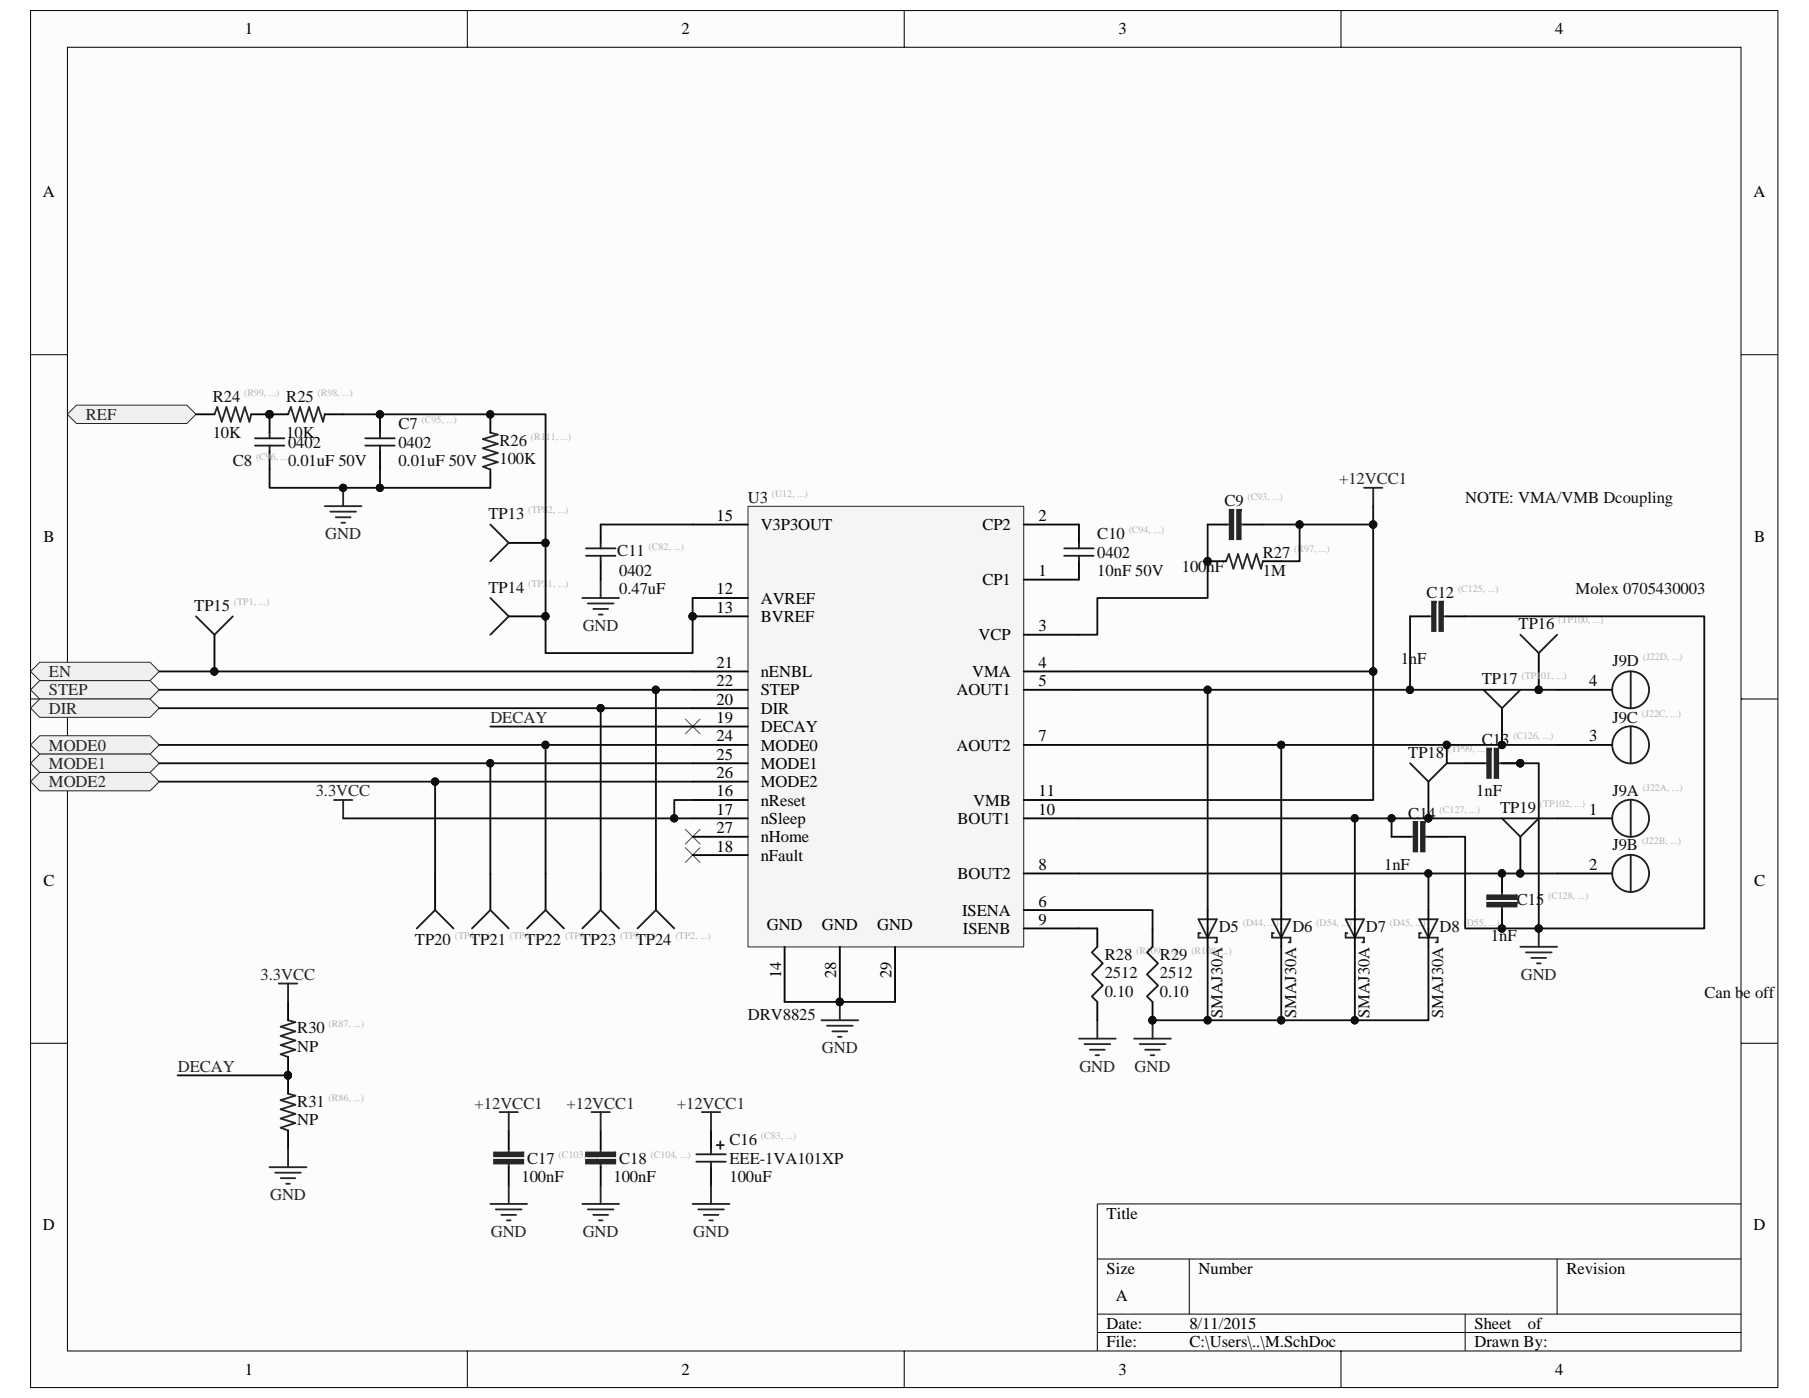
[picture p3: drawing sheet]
<svg xmlns="http://www.w3.org/2000/svg" width="279mm" height="216mm" viewBox="0 0 279 216" stroke-linecap="round" stroke-linejoin="round" font-family="sans-serif">
<path d="M4.7 1.7h269.9v212.6h-269.9z" fill="#fcfcfc"/>
<path d="M4.7 1.6h269.9v212.7h-269.9z" fill="none" stroke="#000" stroke-width=".15"/>
<path d="M10.4 7.3h258.5v201.3h-258.5z" fill="#fcfcfc"/>
<g fill="none" stroke="#000" stroke-width=".15">
<path d="M10.4 7.3h258.5v201.3h-258.5zM72.2 1.6v5.7M139.7 1.6v5.7M207.1 1.6v5.7M4.7 54.8h5.7M268.9 54.8h5.7M4.7 107.9h5.7M268.9 107.9h5.7M4.7 161.1h5.7M268.9 161.1h5.7M169.5 194.4h99.4M183.7 194.4v8.5"/>
<path d="M240.5 194.4v8.5M268.9 185.9h-99.4v22.7M72.2 208.6v5.7M139.7 208.6v5.7M169.5 202.9h99.4M169.5 205.8h99.4M207.1 208.6v5.7M226.3 202.9v5.7"/>
</g>
<g fill="none" stroke="#262626" stroke-width=".28">
<path d="M89.9 92.4h5.7M90.8 93.2h4M91.6 94h2.3M92.5 94.9h.6M92.8 89.5v2.9M51.6 123.5h2.8M53 123.5v2.9M126.9 157.6h5.6M127.7 158.4h4M128.6 159.3h2.3M129.7 154.7v2.9M169.5 157.6v2.8"/>
<path d="M178 157.6v2.8M129.4 160.1h.6M166.6 160.4h5.7M167.5 161.2h4M168.3 162.1h2.3M169.2 163h.6M175.2 160.4h5.6M176 161.2h4M176.9 162.1h2.2M177.7 163h.6"/>
</g>
<g fill="#0e0e0e" stroke="#0e0e0e" stroke-width=".15">
<circle cx="129.7" cy="154.7" r=".56"/>
<circle cx="178" cy="157.6" r=".56"/>
</g>
<path d="M240.5 115h8.5M240.5 106.5h8.5M240.5 126.4h8.5M240.5 134.9h8.5" fill="none" stroke="#000" stroke-width=".28"/>
<g fill="none" stroke="#1c1c1c" stroke-width=".28">
<path d="M251.9 103.7v5.7M251.9 112.2v5.7M251.9 123.5v5.7M251.9 132.1v5.6"/>
<circle cx="251.8" cy="115" r="2.86"/>
<circle cx="251.8" cy="106.5" r="2.85"/>
<circle cx="251.8" cy="126.4" r="2.86"/>
<circle cx="251.8" cy="134.9" r="2.86"/>
</g>
<path d="M105.9 111.1l2.2 2.2M108.1 111.1l-2.2 2.2M105.9 130.9l2.2 2.3M105.9 128.1l2.2 2.2M108.1 130.9l-2.2 2.3M108.1 128.1l-2.2 2.2" fill="none" stroke="#4c4c4c" stroke-width=".15"/>
<g fill="#f0f0f0" stroke="#262626" stroke-width=".15">
<path d="M10.4 64l1.4-1.4h17.1l1.4 1.4-1.4 1.4h-17.1z" fill-rule="evenodd"/>
<path d="M6.1 102.3h17.1l1.4 1.4-1.4 1.4h-17.1l-1.4-1.4z" fill-rule="evenodd"/>
<path d="M6.1 105.1h17.1l1.4 1.4-1.4 1.4h-17.1l-1.4-1.4z" fill-rule="evenodd"/>
<path d="M6.1 108h17.1l1.4 1.4-1.4 1.4h-17.1l-1.4-1.4z" fill-rule="evenodd"/>
<path d="M6.1 113.6h17.1l1.4 1.4-1.4 1.5h-17.1l-1.4-1.5z" fill-rule="evenodd"/>
<path d="M6.1 116.5h17.1l1.4 1.4-1.4 1.4h-17.1l-1.4-1.4z" fill-rule="evenodd"/>
<path d="M6.1 119.3h17.1l1.4 1.4-1.4 1.4h-17.1l-1.4-1.4z" fill-rule="evenodd"/>
</g>
<g fill="none" stroke="#262626" stroke-width=".28">
<path d="M210.7 75.3h2.8M212.1 75.3v2.9M189.4 81h.5M191.6 81h.6M195.1 86.7l-.3 1.1-.7-2.2-.8 2.2-.7-2.2-.7 2.2-.7-2.2-.7 2.2-.7-2.2-.4 1.1M220.6 95.2h.6M222.9 95.2h.6M229.1 117.9h.6M231.4 117.9h.6M217.8 129.2h.5M220 129.2h.6M232 137.7v.6"/>
<path d="M232 140v.5M185.1 142h2.8l-1.4 2.8zM185.4 144.1h-.3v.7h2.8v.7h-.2M196.5 142h2.8l-1.4 2.8zM196.7 144.1h-.2v.7h2.8v.7h-.3M207.8 142h2.9l-1.4 2.8zM208.1 144.1h-.3v.7h2.9v.7h-.3M219.2 142h2.8l-1.4 2.8zM219.5 144.1h-.3v.7h2.8v.7h-.2M234.8 146.2h5.7M235.7 147.1h3.9M236.5 147.9h2.3"/>
<path d="M237.4 148.8h.6M237.7 143.4v2.8"/>
</g>
<g fill="none" stroke="#000" stroke-width=".28">
<path d="M33.1 98v5.7M78.6 83.8h5.7M78.6 95.2h5.7M92.8 81v2.8M92.8 86.7v2.8M166.6 81v2.8M166.6 86.7v2.8M186.5 86.7h2.9M186.5 81h2.9M192.2 81h2.9M195.1 86.7h2.8M217.8 95.2h2.8"/>
<path d="M223.5 95.2h2.8M226.3 117.9h2.8M232 109.4v5.6M232 117.9h2.8M237.7 100.9v5.6M67.2 134.9v5.6M75.7 134.9v5.6M84.3 134.9v5.6M92.8 134.9v5.6M101.3 134.9v5.6M214.9 129.2h2.9M220.6 120.7v5.7"/>
<path d="M220.6 129.2h2.9M232 134.9v2.8M234.8 129.2v5.7M169.5 143.4v2.8M169.5 154.7v2.9M178 143.4v2.8M178 154.7v2.9M186.5 140.5v5.7M197.9 140.5v5.7M209.3 140.5v5.7M220.6 140.5v5.7M232 140.5v2.9"/>
</g>
<g fill="none" stroke="#1c1c1c" stroke-width=".28">
<path d="M36 95.2l-2.9 2.8-2.8-2.8M75.7 81l2.9 2.8-2.9 2.9M75.7 92.4l2.9 2.8-2.9 2.8M90.5 85.8h4.6M90.5 84.7h4.6M92.8 83.8v.9M92.8 85.8v.9M164.4 85.8h4.5M164.4 84.7h4.5M166.6 83.8v.9M166.6 85.8v.9M240.5 98l-2.8 2.9-2.9-2.9"/>
<path d="M223.5 117.9l-2.9 2.8-2.8-2.8M234.8 106.5l-2.8 2.9-2.9-2.9M237.7 126.4l-2.9 2.8-2.8-2.8M70 143.4l-2.8-2.9-2.8 2.9M78.6 143.4l-2.9-2.9-2.8 2.9M87.1 143.4l-2.8-2.9-2.9 2.9M95.6 143.4l-2.8-2.9-2.9 2.9M104.1 143.4l-2.8-2.9-2.8 2.9M169.5 146.2l-.9 .9 1.7 1.7-1.7 1.7 1.7 1.7-1.7 1.7 .9 .8M178 146.2l-.9 .9 1.8 1.7-1.8 1.7 1.8 1.7-1.8 1.7 .9 .8"/>
</g>
<g fill="#0e0e0e" stroke="#0e0e0e" stroke-width=".15">
<circle cx="84.2" cy="83.8" r=".56"/>
<circle cx="33.1" cy="103.7" r=".56"/>
<circle cx="237.6" cy="143.4" r=".56"/>
<circle cx="186.5" cy="86.7" r=".57"/>
<circle cx="178" cy="157.6" r=".56"/>
<circle cx="84.2" cy="95.2" r=".56"/>
<circle cx="237.6" cy="106.5" r=".57"/>
<circle cx="232" cy="115" r=".56"/>
<circle cx="234.8" cy="134.9" r=".55"/>
<circle cx="220.6" cy="126.4" r=".55"/>
<circle cx="234.8" cy="117.9" r=".56"/>
<circle cx="232" cy="143.4" r=".55"/>
<circle cx="232" cy="134.9" r=".55"/>
</g>
<g fill="#262626" stroke="#262626" stroke-width=".28">
<path d="M191.1 78.7v4.6h.5v-4.6z" fill-rule="evenodd"/>
<path d="M189.9 78.7v4.6h.6v-4.6z" fill-rule="evenodd"/>
<path d="M222.3 92.9v4.6h.6v-4.6z" fill-rule="evenodd"/>
<path d="M221.2 92.9v4.6h.5v-4.6z" fill-rule="evenodd"/>
<path d="M230.8 115.6v4.5h.6v-4.5z" fill-rule="evenodd"/>
<path d="M229.7 115.6v4.5h.6v-4.5z" fill-rule="evenodd"/>
<path d="M219.5 126.9v4.6h.5v-4.6z" fill-rule="evenodd"/>
<path d="M218.3 126.9v4.6h.6v-4.6z" fill-rule="evenodd"/>
<path d="M229.7 138.3v.6h4.5v-.6z" fill-rule="evenodd"/>
<path d="M229.7 139.4v.6h4.5v-.6z" fill-rule="evenodd"/>
</g>
<path d="M115.5 78.2h42.6v68h-42.6z" fill="#f5f5f5"/>
<path d="M115.5 78.2h42.6v68h-42.6z" fill="none" stroke="#262626" stroke-width=".15"/>
<g fill="none" stroke="#000" stroke-width=".28">
<path d="M30.3 64h2.8M38.8 64h5.7M41.6 64v2.8M41.6 69.7v2.8M50.2 64h2.8M58.7 64v2.8M58.7 69.7v2.8M75.7 64v2.8M75.7 72.5v2.8M107 81h8.5M107 92.4h8.5M107 95.2h8.5"/>
<path d="M158.1 89.5h8.5M158.1 81h8.5M158.1 98h8.5M107 103.7h8.5M107 106.5h8.5M107 115h8.5M107 112.2h8.5M107 109.4h8.5M107 117.9h8.5M158.1 103.7h8.5M158.1 106.5h8.5M158.1 115h8.5"/>
<path d="M107 126.4h8.5M107 123.5h8.5M107 132.1h8.5M107 120.7h8.5M107 129.2h8.5M158.1 134.9h8.5M158.1 126.4h8.5M158.1 123.5h8.5M44.5 154.7v2.9M121.2 146.2v8.5M129.7 146.2v8.5M138.2 146.2v8.5"/>
<path d="M158.1 140.5h8.5M158.1 143.4h8.5M44.5 163.2v5.7M44.5 174.6v2.8M78.6 174.6v2.8M92.8 174.6v2.8M109.8 174.6v2.8M78.6 180.3v2.8M92.8 180.3v2.8M109.8 180.3v2.8"/>
</g>
<g fill="#0e0e0e" stroke="#0e0e0e" stroke-width=".15">
<circle cx="107" cy="95.2" r=".57"/>
<circle cx="129.7" cy="154.7" r=".56"/>
<circle cx="44.5" cy="166.1" r=".56"/>
<circle cx="53" cy="75.3" r=".56"/>
<circle cx="41.6" cy="64" r=".56"/>
<circle cx="58.7" cy="64" r=".56"/>
<circle cx="75.7" cy="64" r=".55"/>
<circle cx="200.7" cy="81" r=".57"/>
<circle cx="212.1" cy="81" r=".57"/>
<circle cx="212.1" cy="103.7" r=".57"/>
<circle cx="67.2" cy="120.7" r=".56"/>
<circle cx="75.7" cy="117.9" r=".56"/>
<circle cx="84.2" cy="115" r=".56"/>
<circle cx="92.8" cy="109.4" r=".57"/>
<circle cx="101.3" cy="106.5" r=".56"/>
<circle cx="104.1" cy="126.4" r=".56"/>
<circle cx="223.4" cy="115" r=".57"/>
<circle cx="214.9" cy="126.4" r=".56"/>
<circle cx="217.7" cy="106.5" r=".56"/>
<circle cx="220.6" cy="134.9" r=".55"/>
<circle cx="209.2" cy="126.4" r=".55"/>
<circle cx="197.9" cy="115" r=".57"/>
<circle cx="186.5" cy="106.5" r=".57"/>
<circle cx="209.2" cy="157.6" r=".56"/>
<circle cx="197.9" cy="157.6" r=".57"/>
<circle cx="186.5" cy="157.6" r=".57"/>
<circle cx="178" cy="157.6" r=".56"/>
<circle cx="234.8" cy="117.9" r=".56"/>
<circle cx="237.6" cy="143.4" r=".56"/>
<circle cx="33.1" cy="103.7" r=".56"/>
<circle cx="232" cy="134.9" r=".55"/>
<circle cx="234.8" cy="134.9" r=".55"/>
<circle cx="220.6" cy="126.4" r=".55"/>
<circle cx="232" cy="115" r=".56"/>
<circle cx="237.6" cy="106.5" r=".57"/>
<circle cx="186.5" cy="86.7" r=".57"/>
<circle cx="232" cy="143.4" r=".55"/>
<circle cx="58.7" cy="75.3" r=".56"/>
<circle cx="84.2" cy="83.8" r=".56"/>
<circle cx="84.2" cy="95.2" r=".56"/>
</g>
<g fill="none" stroke="#262626" stroke-width=".28">
<path d="M38.8 64l-.3 1.1-.7-2.2-.7 2.2-.7-2.2-.7 2.2-.7-2.2-.8 2.2-.7-2.2-.4 1.1M50.2 64l-.3 1.1-.7-2.2-.7 2.2-.7-2.2-.8 2.2-.7-2.2-.7 2.2-.7-2.2-.4 1.1M50.2 78.2h5.6M51 79h4M51.9 79.9h2.2M53 75.3v2.9M75.7 66.8l1.2 .3-2.3 .7 2.3 .7-2.3 .7 2.3 .8-2.3 .7 2.3 .7-2.3 .7 1.1 .4M52.7 80.7h.6M43.1 151.9h2.8M44.5 157.6l1.1 .3-2.3 .7 2.3 .7-2.3 .7 2.3 .7-2.3 .7 2.3 .7-2.3 .7 1.2 .4M44.5 151.9v2.8M44.5 168.9l1.1 .3-2.3 .7 2.3 .7-2.3 .7 2.3 .7-2.3 .7 2.3 .7-2.3 .8 1.2 .4"/>
<path d="M44.5 177.4v2.9M77.2 171.7h2.8M78.6 171.7v2.9M78.6 177.4v.6M78.6 179.7v.6M91.4 171.7h2.8M92.8 171.7v2.9M92.8 177.4v.6M92.8 179.7v.6M108.4 171.7h2.9M109.8 171.7v2.9M41.6 180.3h5.7"/>
<path d="M42.5 181.1h4M43.3 181.9h2.3M44.2 182.8h.6M75.7 185.9h5.7M76.6 186.8h4M77.4 187.6h2.3M78.3 188.5h.6M78.6 183.1v2.8M89.9 185.9h5.7M90.8 186.8h4M91.6 187.6h2.3M92.5 188.5h.6"/>
<path d="M92.8 183.1v2.8M107 185.9h5.7M107.8 186.8h4M108.7 187.6h2.3M109.5 188.5h.6M109.8 183.1v2.8"/>
</g>
<g fill="#262626" stroke="#262626" stroke-width=".28">
<path d="M76.3 179.1v.6h4.5v-.6z" fill-rule="evenodd"/>
<path d="M76.3 178v.6h4.5v-.6z" fill-rule="evenodd"/>
<path d="M90.5 179.1v.6h4.5v-.6z" fill-rule="evenodd"/>
<path d="M90.5 178v.6h4.5v-.6z" fill-rule="evenodd"/>
</g>
<g fill="none" stroke="#1c1c1c" stroke-width=".28">
<path d="M39.4 67.7h4.5M39.4 68.8h4.5M41.6 66.8v.9M41.6 68.8v.9M56.4 68.8h4.6M56.4 67.7h4.6M58.7 66.8v.9M58.7 68.8v.9M107.5 178.3h4.6M107.5 179.4h4.6M109.8 177.4v.9M109.8 179.4v.9"/>
<path d="M110.7 176.8h1.1M111.3 176.3v1.1"/>
</g>
<g fill="none" stroke="#0e0e0e" stroke-width=".28">
<path d="M41.6 72.5v2.8h34.1M53 64h31.3v36.9h22.7v-8.5M58.7 72.5v2.8M212.1 78.2v25.5M92.8 81h14.2M186.5 81v11.4h-17v5.6h-2.9M195.1 81h17M200.7 81v5.7h-2.8M217.8 95.2v11.3M226.3 95.2h36.9v48.2h-36.9v-14.2h-2.8M24.6 109.4h82.4M24.6 103.7h82.4"/>
<path d="M24.6 117.9h82.4M24.6 115h82.4M24.6 106.5h82.4M75.7 117.9v17M75.7 112.2h31.3M84.3 115v19.9M92.8 109.4v25.5M101.3 106.5v28.4M166.6 106.5h73.9M166.6 103.7h45.5M166.6 115h73.9M186.5 106.5v34"/>
<path d="M197.9 115v25.5M212.1 103.7v19.8h-45.5M223.5 115v2.9h2.8M232 117.9h5.7v25.5M24.6 120.7h82.4M53 126.4h54M67.2 120.7v14.2M107 123.5h-2.9v2.9M166.6 126.4h73.9M166.6 134.9h73.9M209.3 126.4v14.1M214.9 126.4v2.8"/>
<path d="M220.6 134.9v5.6M121.2 154.7h17M166.6 140.5h11.4v2.9M166.6 143.4h2.9M178 157.6h8.5M186.5 146.2v11.4h34.1v-11.4M197.9 146.2v11.4M209.3 146.2v11.4M27.4 166.1h17.1"/>
</g>
<g font-size="2.6">
<text x="37.8" y="5.3">1</text>
<text x="105.3" y="5.3">2</text>
<text x="172.8" y="5.3">3</text>
<text x="240.2" y="5.3">4</text>
<text x="6.6" y="30.5">A</text>
<text x="270.8" y="30.5">A</text>
<text x="6.7" y="83.7">B</text>
<text x="110.7" y="80.5">15</text>
<text x="117.5" y="81.9">V3P3OUT</text>
<text x="151.7" y="81.9">CP2</text>
<text x="160.4" y="80.5">2</text>
<text x="270.9" y="83.7">B</text>
<text x="160.4" y="89">1</text>
<text x="110.7" y="91.8">12</text>
<text x="110.7" y="94.6">13</text>
<text x="117.5" y="93.2">AVREF</text>
<text x="151.7" y="90.4">CP1</text>
<text x="117.5" y="96.1">BVREF</text>
<text x="151.2" y="98.9">VCP</text>
<text x="160.4" y="97.5">3</text>
<text x="110.7" y="103.1">21</text>
<text x="110.7" y="106">22</text>
<text x="117.5" y="104.6">nENBL</text>
<text x="117.5" y="107.4">STEP</text>
<text x="147.7" y="107.4">AOUT1</text>
<text x="150.2" y="104.6">VMA</text>
<text x="160.4" y="106">5</text>
<text x="160.4" y="103.1">4</text>
<text x="245.5" y="106">4</text>
<text x="110.7" y="111.7">19</text>
<text x="110.7" y="108.8">20</text>
<text x="117.5" y="113.1">DECAY</text>
<text x="117.5" y="110.2">DIR</text>
<text x="110.7" y="114.5">24</text>
<text x="110.7" y="117.3">25</text>
<text x="117.5" y="115.9">MODE0</text>
<text x="117.5" y="118.7">MODE1</text>
<text x="147.7" y="115.9">AOUT2</text>
<text x="160.4" y="114.5">7</text>
<text x="245.5" y="114.5">3</text>
<text x="110.7" y="123">16</text>
<text x="110.7" y="125.8">17</text>
<text x="110.7" y="120.2">26</text>
<text x="117.5" y="124.4">nReset</text>
<text x="117.5" y="121.6">MODE2</text>
<text x="150.3" y="124.4">VMB</text>
<text x="160.4" y="125.8">10</text>
<text x="160.4" y="123">11</text>
<text x="245.5" y="125.8">1</text>
<text x="110.7" y="131.5">18</text>
<text x="110.7" y="128.7">27</text>
<text x="117.5" y="127.3">nSleep</text>
<text x="117.5" y="130.1">nHome</text>
<text x="147.9" y="127.3">BOUT1</text>
<text x="6.7" y="136.8">C</text>
<text x="117.5" y="132.9">nFault</text>
<text x="147.9" y="135.8">BOUT2</text>
<text x="160.4" y="134.3">8</text>
<text x="245.5" y="134.3">2</text>
<text x="270.9" y="136.8">C</text>
<text x="118.4" y="143.7">GND</text>
<text x="126.9" y="143.7">GND</text>
<text x="135.5" y="143.7">GND</text>
<text x="148.6" y="141.4">ISENA</text>
<text x="160.4" y="142.9">9</text>
<text x="160.4" y="140">6</text>
<text x="148.7" y="144.3">ISENB</text>
<text x="120.6" y="151.1" transform="rotate(-90 120.6 151.1)">14</text>
<text x="129.2" y="151.1" transform="rotate(-90 129.2 151.1)">28</text>
<text x="137.7" y="151.1" transform="rotate(-90 137.7 151.1)">29</text>
<text x="6.6" y="190">D</text>
<text x="170.9" y="188.2">Title</text>
<text x="270.8" y="190">D</text>
<text x="170.9" y="196.7">Size</text>
<text x="185.1" y="196.7">Number</text>
<text x="241.9" y="196.7">Revision</text>
<text x="172.3" y="201">A</text>
<text x="170.9" y="205.2">Date:</text>
<text x="170.9" y="208.1">File:</text>
<text x="183.7" y="208.1">C:\Users\..\M.SchDoc</text>
<text x="183.7" y="205.2">8/11/2015</text>
<text x="227.7" y="208.1">Drawn By:</text>
<text x="227.7" y="205.2">Sheet</text>
<text x="236" y="205.2">of</text>
<text x="37.8" y="212.3">1</text>
<text x="105.3" y="212.3">2</text>
<text x="172.8" y="212.3">3</text>
<text x="240.2" y="212.3">4</text>
</g>
<g font-size="2.6" fill="#262626">
<text x="13.3" y="64.9">REF</text>
<text x="206.8" y="74.8">+12VCC1</text>
<text x="50.2" y="83.3">GND</text>
<text x="90" y="97.5">GND</text>
<text x="7.6" y="104.6">EN</text>
<text x="7.6" y="107.4">STEP</text>
<text x="7.6" y="110.2">DIR</text>
<text x="75.7" y="111.7">DECAY</text>
<text x="7.6" y="115.9">MODE0</text>
<text x="7.6" y="118.7">MODE1</text>
<text x="7.6" y="121.6">MODE2</text>
<text x="48.8" y="123">3.3VCC</text>
<text x="40.3" y="151.4">3.3VCC</text>
<text x="234.9" y="151.4">GND</text>
<text x="27.5" y="165.5">DECAY</text>
<text x="126.9" y="162.7">GND</text>
<text x="166.7" y="165.5">GND</text>
<text x="175.2" y="165.5">GND</text>
<text x="73.3" y="171.2">+12VCC1</text>
<text x="87.5" y="171.2">+12VCC1</text>
<text x="104.5" y="171.2">+12VCC1</text>
<text x="41.7" y="185.4">GND</text>
<text x="75.8" y="191.1">GND</text>
<text x="90" y="191.1">GND</text>
<text x="107.1" y="191.1">GND</text>
</g>
<g font-size="2.6" fill="#0e0e0e">
<text x="32.9" y="62">R24</text>
<text x="44.2" y="62">R25</text>
<text x="32.9" y="67.7">10K</text>
<text x="36" y="72">C8</text>
<text x="44.2" y="67.7">10K</text>
<text x="44.5" y="69.1">0402</text>
<text x="44.5" y="72">0.01uF 50V</text>
<text x="61.5" y="69.1">0402</text>
<text x="61.5" y="72">0.01uF 50V</text>
<text x="61.5" y="66.3">C7</text>
<text x="77.2" y="71.7">100K</text>
<text x="77.2" y="68.8">R26</text>
<text x="115.5" y="77.6">U3</text>
<text x="226.3" y="77.6">NOTE: VMA/VMB Dcoupling</text>
<text x="75.5" y="80.2">TP13</text>
<text x="169.5" y="83.3">C10</text>
<text x="189.1" y="78.2">C9</text>
<text x="95.3" y="85.9">C11</text>
<text x="95.6" y="89">0402</text>
<text x="169.5" y="86.1">0402</text>
<text x="169.5" y="89">10nF 50V</text>
<text x="182.5" y="88.4">100nF</text>
<text x="195.1" y="89">1M</text>
<text x="195.1" y="86.1">R27</text>
<text x="30" y="94.4">TP15</text>
<text x="75.5" y="91.5">TP14</text>
<text x="95.6" y="91.8">0.47uF</text>
<text x="220.3" y="92.4">C12</text>
<text x="243.4" y="91.8">Molex 0705430003</text>
<text x="234.5" y="97.2">TP16</text>
<text x="216.3" y="102.6">1nF</text>
<text x="228.9" y="105.7">TP17</text>
<text x="249" y="102.9">J9D</text>
<text x="249" y="111.7">J9C</text>
<text x="217.5" y="117.1">TP18</text>
<text x="228.9" y="115.1">C13</text>
<text x="228" y="123">1nF</text>
<text x="231.7" y="125.6">TP19</text>
<text x="249" y="123">J9A</text>
<text x="217.5" y="126.4">C14</text>
<text x="249" y="131.2">J9B</text>
<text x="213.8" y="134.3">1nF</text>
<text x="188.2" y="144">D5</text>
<text x="199.6" y="144">D6</text>
<text x="211" y="144">D7</text>
<text x="222.3" y="144">D8</text>
<text x="234.3" y="139.7">C15</text>
<text x="64.1" y="146">TP20</text>
<text x="72.6" y="146">TP21</text>
<text x="81.1" y="146">TP22</text>
<text x="89.7" y="146">TP23</text>
<text x="98.2" y="146">TP24</text>
<text x="170.6" y="148.2">R28</text>
<text x="179.2" y="148.2">R29</text>
<text x="230.3" y="145.4">1nF</text>
<text x="170.6" y="153.9">0.10</text>
<text x="170.6" y="151.1">2512</text>
<text x="179.2" y="153.9">0.10</text>
<text x="179.2" y="151.1">2512</text>
<text x="263.2" y="154.2">Can be off</text>
<text x="45.9" y="159.6">R30</text>
<text x="115.5" y="157.6">DRV8825</text>
<text x="188.8" y="157.2" transform="rotate(-90 188.8 157.2)">SMAJ30A</text>
<text x="200.2" y="157.2" transform="rotate(-90 200.2 157.2)">SMAJ30A</text>
<text x="211.5" y="157.2" transform="rotate(-90 211.5 157.2)">SMAJ30A</text>
<text x="222.9" y="157.2" transform="rotate(-90 222.9 157.2)">SMAJ30A</text>
<text x="45.9" y="162.4">NP</text>
<text x="45.9" y="173.8">NP</text>
<text x="45.9" y="170.9">R31</text>
<text x="81.4" y="179.7">C17</text>
<text x="95.6" y="179.7">C18</text>
<text x="112.7" y="176.9">C16</text>
<text x="112.7" y="179.7">EEE-1VA101XP</text>
<text x="80.5" y="182.5">100nF</text>
<text x="94.8" y="182.5">100nF</text>
<text x="112.7" y="182.5">100uF</text>
</g>
<g font-size="1.5" fill="#b4b4b4">
<text x="37.7" y="61.1">(R99, ...)</text>
<text x="49" y="61.1">(R98, ...)</text>
<text x="65.1" y="65.4">(C95, ...)</text>
<text x="39.5" y="71.1">(C96, ...)</text>
<text x="82" y="67.9">(R111, ...)</text>
<text x="119.2" y="76.7">(U12, ...)</text>
<text x="192.7" y="77.3">(C93, ...)</text>
<text x="81.6" y="79.3">(TP82, ...)</text>
<text x="174.3" y="82.4">(C94, ...)</text>
<text x="100.2" y="84.9">(C82, ...)</text>
<text x="199.9" y="85.2">(R97, ...)</text>
<text x="36.1" y="93.5">(TP1, ...)</text>
<text x="81.6" y="90.6">(TP31, ...)</text>
<text x="225.2" y="91.5">(C125, ...)</text>
<text x="240.7" y="96.3">(TP100, ...)</text>
<text x="253.7" y="102">(J22D, ...)</text>
<text x="235" y="104.8">(TP101, ...)</text>
<text x="253.6" y="110.7">(J22C, ...)</text>
<text x="223.6" y="116.1">(TP99, ...)</text>
<text x="233.7" y="114.2">(C126, ...)</text>
<text x="222.4" y="125.5">(C127, ...)</text>
<text x="237.8" y="124.6">(TP102, ...)</text>
<text x="253.7" y="122.1">(J22A, ...)</text>
<text x="253.6" y="130.3">(J22B, ...)</text>
<text x="191.9" y="143.1">(D44, ...)</text>
<text x="203.3" y="143.1">(D54, ...)</text>
<text x="214.7" y="143.1">(D45, ...)</text>
<text x="226" y="143.1">(D55, ...)</text>
<text x="239.1" y="138.8">(C128, ...)</text>
<text x="70.2" y="145.1">(TP4, ...)</text>
<text x="78.7" y="145.1">(TP6, ...)</text>
<text x="87.3" y="145.1">(TP5, ...)</text>
<text x="95.8" y="145.1">(TP3, ...)</text>
<text x="104.3" y="145.1">(TP2, ...)</text>
<text x="175.5" y="147.3">(R109, ...)</text>
<text x="184" y="147.3">(R108, ...)</text>
<text x="50.8" y="158.7">(R87, ...)</text>
<text x="50.8" y="170">(R86, ...)</text>
<text x="86.3" y="178.8">(C103, ...)</text>
<text x="100.5" y="178.8">(C104, ...)</text>
<text x="117.5" y="176">(C83, ...)</text>
</g>
</svg>
